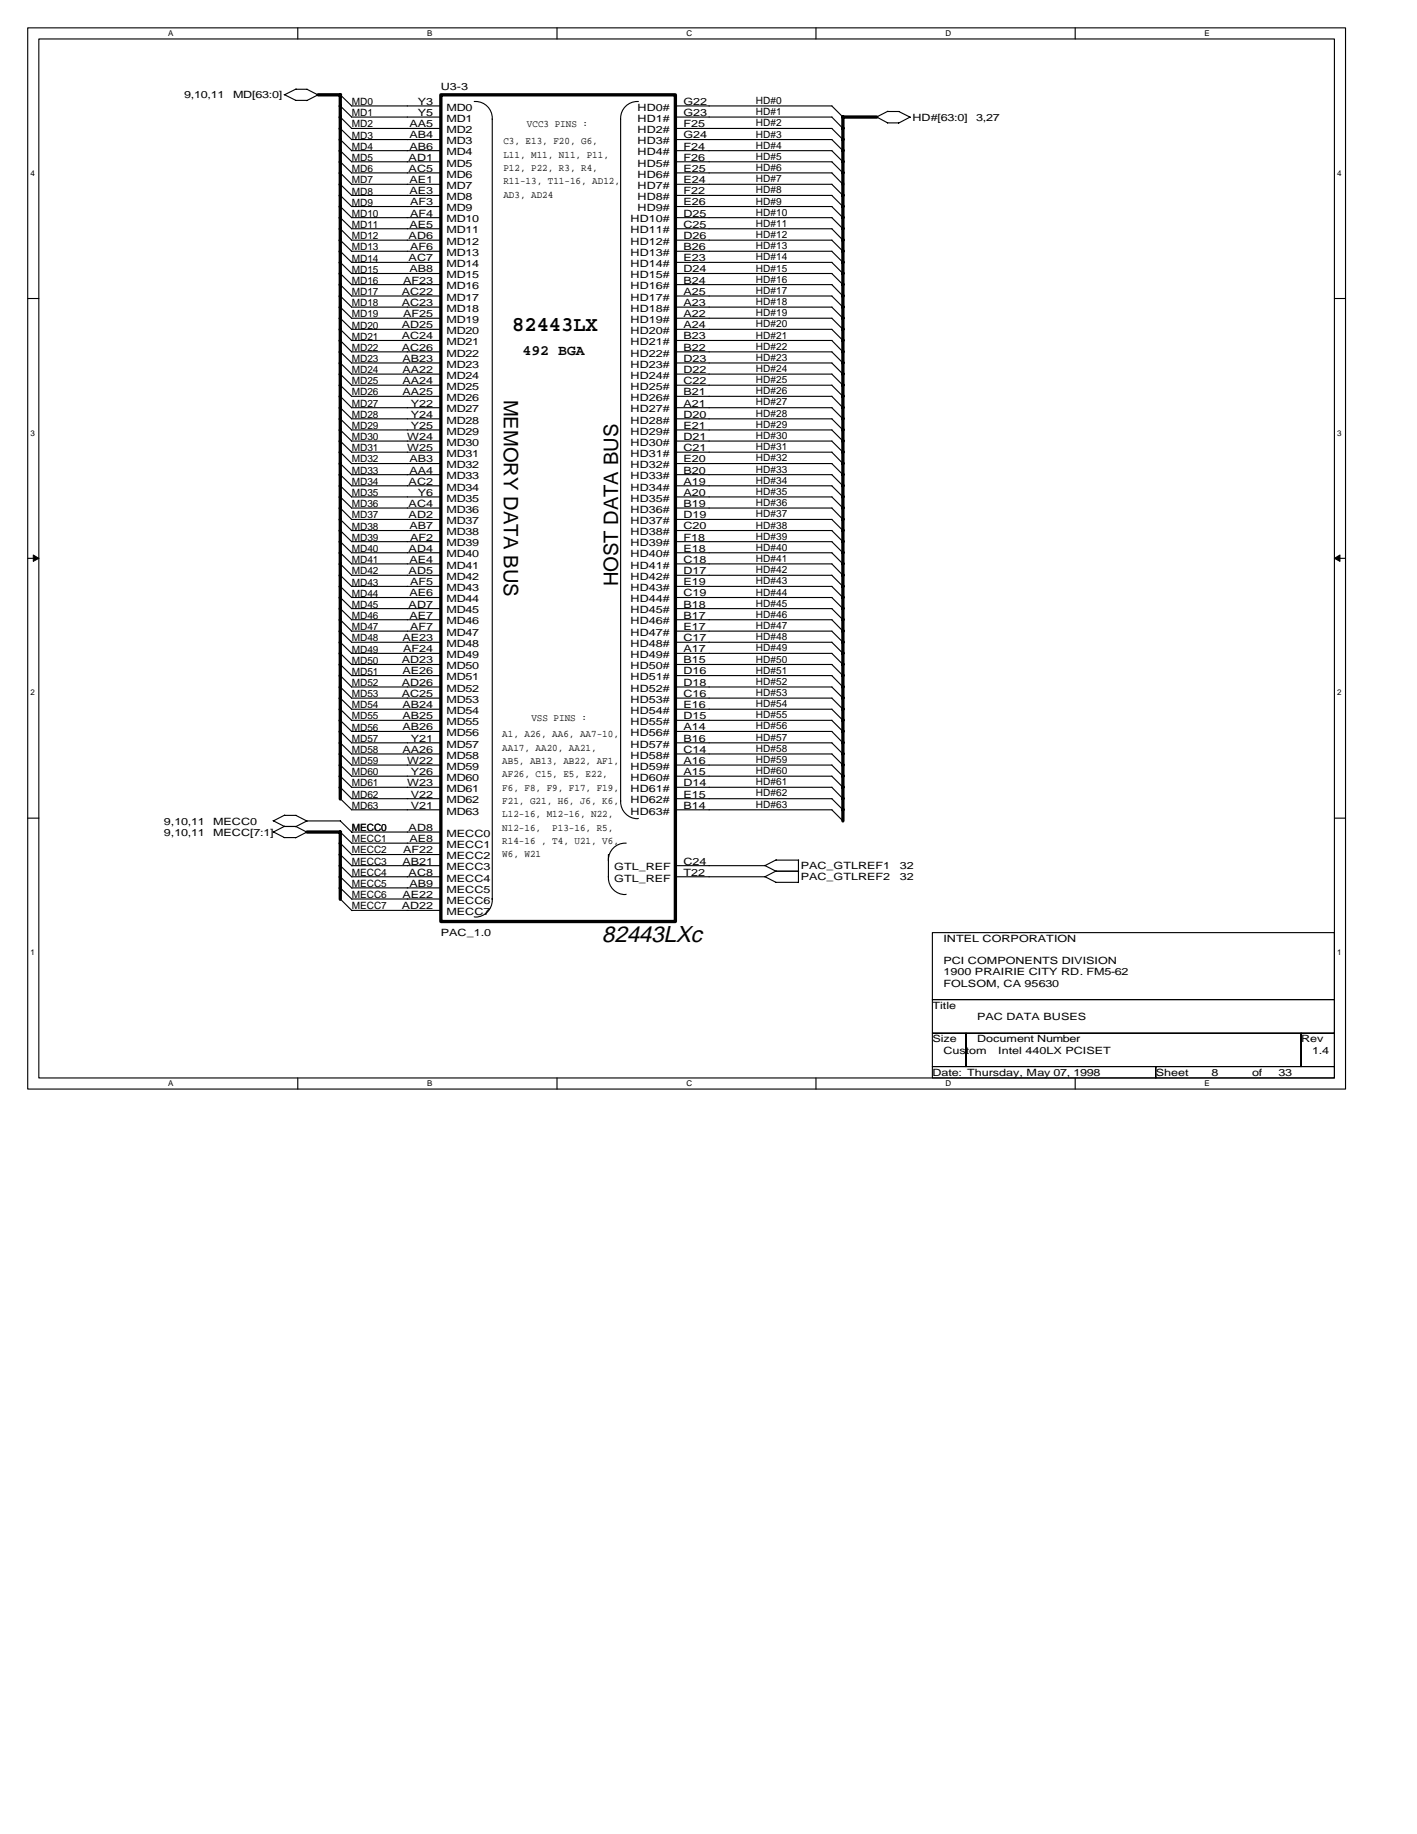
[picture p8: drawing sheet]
<svg xmlns="http://www.w3.org/2000/svg" width="216mm" height="279mm" viewBox="0 0 216 279" stroke-linecap="round" stroke-linejoin="round" font-family="sans-serif">
<path d="M4.2 4.2h200.8v161.7h-200.8zM5.9 5.9h197.4v158.3h-197.4z" fill="none" stroke="#000" stroke-width=".17"/>
<g fill="#fff">
<path d="M25.6 4.4h.8v1.4h-.8z"/>
<path d="M25.6 164.4h.8v1.3h-.8z"/>
</g>
<path d="M45.4 4.2v1.7M45.4 164.2v1.7" fill="none" stroke="#000" stroke-width=".17"/>
<g fill="#fff">
<path d="M65.1 4.4h.8v1.4h-.8z"/>
<path d="M65.1 164.4h.8v1.3h-.8z"/>
</g>
<path d="M84.9 4.2v1.7M84.9 164.2v1.7" fill="none" stroke="#000" stroke-width=".17"/>
<g fill="#fff">
<path d="M104.6 4.4h.8v1.4h-.8z"/>
<path d="M104.6 164.4h.8v1.3h-.8z"/>
</g>
<path d="M124.3 4.2v1.7M124.3 164.2v1.7" fill="none" stroke="#000" stroke-width=".17"/>
<g fill="#fff">
<path d="M144 4.4h.9v1.4h-.9z"/>
<path d="M144 164.4h.9v1.3h-.9z"/>
</g>
<path d="M163.8 4.2v1.7M163.8 164.2v1.7" fill="none" stroke="#000" stroke-width=".17"/>
<g fill="#fff">
<path d="M183.5 4.4h.8v1.4h-.8z"/>
<path d="M183.5 164.4h.8v1.3h-.8z"/>
<path d="M4.6 25.7h.7v1.4h-.7z"/>
<path d="M203.7 25.7h.7v1.4h-.7z"/>
<path d="M4.6 65.2h.7v1.4h-.7z"/>
<path d="M203.7 65.2h.7v1.4h-.7z"/>
</g>
<path d="M4.2 45.5h1.7M203.3 45.5h1.7" fill="none" stroke="#000" stroke-width=".17"/>
<g fill="#fff">
<path d="M4.6 104.8h.7v1.4h-.7z"/>
<path d="M203.7 104.8h.7v1.4h-.7z"/>
</g>
<path d="M4.2 85.1h1.7M203.3 85.1h1.7" fill="none" stroke="#000" stroke-width=".17"/>
<path d="M5.1 84.6l.8 .5-.8 .4zM203.3 85.1l.9-.5v.9z" fill="#000" stroke="#000" stroke-width=".15"/>
<g fill="#fff">
<path d="M4.6 144.4h.7v1.4h-.7z"/>
<path d="M203.7 144.4h.7v1.4h-.7z"/>
</g>
<g fill="none" stroke="#000" stroke-width=".17">
<path d="M43.3 14.4l1.8 .9M45 15.3h1.8M45.1 13.6h1.7M45.1 13.6l-1.8 .8M46.8 13.6l1.7 .9M48.5 14.4l-1.8 .9M51.8 19.5l1.8 1.8M51.8 17.8l1.8 1.8M51.8 16.1l1.8 1.7M51.8 14.4l1.8 1.7M53.5 16.1h13.7M53.5 17.8h13.7"/>
<path d="M53.5 19.6h13.7M72.3 15.5a2.51 2.51 0 0 1 2.7 2.6M75 18.2v118.8M94.6 18.2v103.9M97.3 15.5a2.56 2.56 0 0 0-2.7 2.6M102.9 16.1h23.9M102.9 17.8h23.9M102.9 19.6h23.9M126.7 16.1l1.8 1.8M126.7 17.8l1.8 1.8M126.7 19.6l1.8 1.7M133.5 17.8l1.7 .9"/>
<path d="M135.2 18.7h1.7M135.2 17h1.8M135.3 16.9l-1.7 .9M136.9 17l1.8 .9M138.7 17.8l-1.8 1M51.8 39.9l1.8 1.8M51.8 38.2l1.8 1.8M51.8 36.5l1.8 1.8M51.8 34.8l1.8 1.8M51.8 33.1l1.8 1.8M51.8 31.4l1.8 1.8M51.8 29.7l1.8 1.8"/>
<path d="M51.8 28l1.8 1.8M51.8 26.3l1.8 1.8M51.8 24.6l1.8 1.7M51.8 22.9l1.8 1.7M51.8 21.2l1.8 1.8M53.5 38.3h13.7M53.5 40h13.7M53.5 21.3h13.7M53.5 23h13.7M53.5 24.6h13.7M53.5 26.3h13.7M53.5 28.1h13.7"/>
<path d="M53.5 29.8h13.7M53.5 31.5h13.7M53.5 33.2h13.7M53.5 34.9h13.7M53.5 36.6h13.7M102.9 38.3h23.9M102.9 40h23.9M102.9 21.3h23.9M102.9 23h23.9M102.9 24.6h23.9M102.9 26.3h23.9M102.9 28.1h23.9"/>
<path d="M102.9 29.8h23.9M102.9 31.5h23.9M102.9 33.2h23.9M102.9 34.9h23.9M102.9 36.6h23.9M126.7 40l1.8 1.7M126.7 31.5l1.8 1.7M126.7 26.3l1.8 1.8M126.7 29.8l1.8 1.7M126.7 38.3l1.8 1.7M126.7 21.3l1.8 1.7M126.7 34.9l1.8 1.7"/>
<path d="M126.7 24.6l1.8 1.8M126.7 33.2l1.8 1.7M126.7 36.6l1.8 1.7M126.7 28.1l1.8 1.7M126.7 23l1.8 1.7M51.8 58.6l1.8 1.8M51.8 56.9l1.8 1.8M51.8 55.3l1.8 1.7M51.8 53.6l1.8 1.7M51.8 51.8l1.8 1.8M51.8 50.1l1.8 1.8M51.8 48.4l1.8 1.8"/>
<path d="M51.8 46.7l1.8 1.8M51.8 45.1l1.8 1.7M51.8 43.3l1.8 1.8M51.8 41.6l1.8 1.8M53.5 58.7h13.7M53.5 41.7h13.7M53.5 43.4h13.7M53.5 45.1h13.7M53.5 46.8h13.7M53.5 48.5h13.7M53.5 50.2h13.7M53.5 57h13.7"/>
<path d="M53.5 51.9h13.7M53.5 53.6h13.7M53.5 55.3h13.7M102.9 58.7h23.9M102.9 41.7h23.9M102.9 43.4h23.9M102.9 45.1h23.9M102.9 46.8h23.9M102.9 48.5h23.9M102.9 50.2h23.9M102.9 57h23.9M102.9 51.9h23.9"/>
<path d="M102.9 53.6h23.9M102.9 55.3h23.9M126.7 50.2l1.8 1.7M126.7 57l1.8 1.7M126.7 58.7l1.8 1.7M126.7 51.9l1.8 1.7M126.7 45.1l1.8 1.7M126.7 46.8l1.8 1.7M126.7 43.4l1.8 1.7M126.7 48.5l1.8 1.7M126.7 53.6l1.8 1.7M126.7 41.7l1.8 1.7"/>
<path d="M126.7 55.3l1.8 1.7M51.8 79.1l1.8 1.7M51.8 77.4l1.8 1.7M51.8 75.7l1.8 1.7M51.8 74l1.8 1.7M51.8 72.3l1.8 1.7M51.8 70.6l1.8 1.7M51.8 68.8l1.8 1.8M51.8 67.2l1.8 1.7M51.8 65.5l1.8 1.7M51.8 63.8l1.8 1.7M51.8 62.1l1.8 1.7"/>
<path d="M51.8 60.3l1.8 1.8M53.5 60.4h13.7M53.5 62.1h13.7M53.5 63.8h13.7M53.5 65.5h13.7M53.5 67.2h13.7M53.5 68.9h13.7M53.5 70.6h13.7M53.5 75.7h13.7M53.5 72.3h13.7M53.5 74h13.7M53.5 77.4h13.7"/>
<path d="M53.5 79.1h13.7M102.9 60.4h23.9M102.9 62.1h23.9M102.9 63.8h23.9M102.9 65.5h23.9M102.9 67.2h23.9M102.9 68.9h23.9M102.9 70.6h23.9M102.9 75.7h23.9M102.9 72.3h23.9M102.9 74h23.9M102.9 77.4h23.9"/>
<path d="M102.9 79.1h23.9M126.7 75.7l1.8 1.7M126.7 67.2l1.8 1.7M126.7 68.9l1.8 1.8M126.7 65.5l1.8 1.7M126.7 62.1l1.8 1.7M126.7 79.1l1.8 1.8M126.7 74l1.8 1.7M126.7 70.6l1.8 1.8M126.7 77.4l1.8 1.8M126.7 60.4l1.8 1.8M126.7 72.3l1.8 1.8"/>
<path d="M126.7 63.8l1.8 1.7M51.8 99.5l1.8 1.7M51.8 97.8l1.8 1.7M51.8 96.1l1.8 1.7M51.8 94.4l1.8 1.7M51.8 92.7l1.8 1.7M51.8 91l1.8 1.7M51.8 89.3l1.8 1.7M51.8 87.6l1.8 1.7M51.8 85.9l1.8 1.7M51.8 84.2l1.8 1.7M51.8 82.5l1.8 1.7"/>
<path d="M51.8 80.8l1.8 1.7M53.5 80.8h13.7M53.5 82.5h13.7M53.5 84.2h13.7M53.5 85.9h13.7M53.5 87.6h13.7M53.5 89.3h13.7M53.5 91h13.7M53.5 92.7h13.7M53.5 94.4h13.7M53.5 96.1h13.7M53.5 97.8h13.7"/>
<path d="M53.5 99.5h13.7M102.9 80.8h23.9M102.9 82.5h23.9M102.9 84.2h23.9M102.9 85.9h23.9M102.9 87.6h23.9M102.9 89.3h23.9M102.9 91h23.9M102.9 92.7h23.9M102.9 94.4h23.9M102.9 96.1h23.9M102.9 97.8h23.9"/>
<path d="M102.9 99.5h23.9M126.7 97.8l1.8 1.8M126.7 96.1l1.8 1.8M126.7 89.3l1.8 1.8M126.7 94.4l1.8 1.8M126.7 91l1.8 1.8M126.7 82.5l1.8 1.8M126.7 87.6l1.8 1.8M126.7 80.8l1.8 1.8M126.7 92.7l1.8 1.8M126.7 84.2l1.8 1.7M126.7 99.5l1.8 1.8"/>
<path d="M126.7 85.9l1.8 1.8M51.8 119.9l1.8 1.8M51.8 118.2l1.8 1.7M51.8 116.5l1.8 1.7M51.8 114.8l1.8 1.8M51.8 113.1l1.8 1.8M51.8 111.4l1.8 1.8M51.8 109.7l1.8 1.7M51.8 108l1.8 1.7M51.8 106.3l1.8 1.7M51.8 104.6l1.8 1.8M51.8 102.9l1.8 1.8"/>
<path d="M51.8 101.2l1.8 1.7M53.5 101.2h13.7M53.5 102.9h13.7M53.5 104.7h13.7M53.5 106.4h13.7M53.5 108h13.7M53.5 109.7h13.7M53.5 111.4h13.7M53.5 113.2h13.7M53.5 114.9h13.7M53.5 116.6h13.7M53.5 118.2h13.7"/>
<path d="M53.5 119.9h13.7M102.9 101.2h23.9M102.9 102.9h23.9M102.9 104.7h23.9M102.9 106.4h23.9M102.9 108h23.9M102.9 109.7h23.9M102.9 111.4h23.9M102.9 113.2h23.9M102.9 114.9h23.9M102.9 116.6h23.9M102.9 118.2h23.9"/>
<path d="M102.9 119.9h23.9M126.7 119.9l1.8 1.8M126.7 111.4l1.8 1.8M126.7 108l1.8 1.8M126.7 109.7l1.8 1.8M126.7 106.4l1.8 1.7M126.7 102.9l1.8 1.8M126.7 118.2l1.8 1.8M126.7 114.9l1.8 1.7M126.7 113.2l1.8 1.7M126.7 101.2l1.8 1.8M126.7 116.6l1.8 1.7"/>
<path d="M126.7 104.7l1.8 1.7M4.2 124.6h1.7M41.6 126.7l1.7 .9M41.6 125l1.7 .9M43.3 125.9h1.8M43.3 127.6h1.8M43.3 124.2h1.8M43.4 125.9l-1.8 .9M43.4 124.2l-1.8 .9M45.1 125.9l1.7 .9M45.1 124.2l1.7 .9M46.8 126.8l-1.8 .8"/>
<path d="M51.8 121.6l1.8 1.8M51.8 126.8l1.8 1.7M51.8 128.4l1.8 1.8M51.8 130.2l1.8 1.7M51.8 131.9l1.8 1.7M51.8 133.6l1.8 1.7M51.8 135.3l1.8 1.7M51.8 137l1.8 1.7M51.8 125.1l1.8 1.7M51.9 125.1h-5.1l-1.8 .9M53.5 121.7h13.7M53.5 123.4h13.7"/>
<path d="M53.6 131.9h13.6M53.6 133.6h13.6M53.6 126.8h13.6M53.6 128.4h13.6M53.6 130.2h13.6M53.6 135.3h13.6M53.6 137h13.6M53.6 138.7h13.6M75 136.9a2.49 2.49 0 0 1-2.7 2.8M92.7 133.5a2.51 2.51 0 0 0 2.7 2.7M92.7 130.2v3.4M94.6 122a2.54 2.54 0 0 0 2.7 2.7"/>
<path d="M95.4 128.4a2.56 2.56 0 0 0-2.7 2.8M102.9 131.9h13.7M102.9 133.6h13.7M102.9 121.7h23.9M102.9 123.4h23.9M116.5 133.5l1.7 .9M116.5 131.8l1.7 .9M118.2 132.7h3.5M118.2 134.4h3.5M118.2 131h3.5M118.3 132.7l-1.8 .9M118.3 131l-1.8 .9"/>
<path d="M121.7 131v3.5M126.7 121.7l1.8 1.7M126.7 123.4l1.8 1.7M203.3 124.6h1.7M142.1 142.1h61.2v10.2h-61.2zM142.1 152.3h61.2v5.1h-61.2zM142.1 157.4h5.1v5.1h-5.1zM147.2 157.4h51v5.1h-51zM198.2 157.4h5.1v5.1h-5.1zM142.1 162.5h34v1.7h-34zM176.1 162.5h27.2v1.7h-27.2z"/>
</g>
<path d="M48.5 14.4h3.4M51.8 14.4v107.3M67.2 14.4h35.7v126h-35.7zM128.4 17.8v107.3M128.4 17.8h5.2M46.8 126.8h5.1M51.8 126.8v10.2" fill="none" stroke="#000" stroke-width=".51"/>
<text font-size="3.5" x="91.7" y="143.4">82443LXc</text>
<text font-size="3.2" x="78.1" y="50.5">82443LX</text>
<g font-size="3">
<text x="76.8" y="60.9" transform="rotate(90 76.8 60.9)">MEMORY DATA BUS</text>
<text x="94.2" y="89.3" transform="rotate(-90 94.2 89.3)">HOST DATA BUS</text>
</g>
<text font-size="2.2" x="79.6" y="54">492 BGA</text>
<g font-size="1.5">
<text x="28.1" y="15">9,10,11</text>
<text x="35.5" y="15">MD[63:0]</text>
<text x="53.6" y="16">MD0</text>
<text x="53.6" y="17.7">MD1</text>
<text x="63.7" y="16">Y3</text>
<text x="63.7" y="17.7">Y5</text>
<text x="67.2" y="13.6">U3-3</text>
<text x="68" y="16.9">MD0</text>
<text x="97.1" y="16.9">HD0#</text>
<text x="104.1" y="16">G22</text>
<text x="104.1" y="17.7">G23</text>
<text x="115.2" y="17.5">HD#1</text>
<text x="115.2" y="15.8">HD#0</text>
<text x="53.6" y="19.4">MD2</text>
<text x="53.6" y="21.1">MD3</text>
<text x="53.6" y="22.8">MD4</text>
<text x="62.4" y="19.4">AA5</text>
<text x="62.4" y="21.1">AB4</text>
<text x="62.4" y="22.8">AB6</text>
<text x="68" y="18.6">MD1</text>
<text x="68" y="20.3">MD2</text>
<text x="68" y="22">MD3</text>
<text x="68" y="23.7">MD4</text>
<text x="76.7" y="22">C3, E13, F20, G6,</text>
<text x="80.3" y="19.4">VCC3 PINS :</text>
<text x="97.1" y="18.6">HD1#</text>
<text x="97.1" y="20.3">HD2#</text>
<text x="97.1" y="22">HD3#</text>
<text x="97.1" y="23.7">HD4#</text>
<text x="104.1" y="19.4">F25</text>
<text x="104.1" y="21.1">G24</text>
<text x="104.1" y="22.8">F24</text>
<text x="115.2" y="22.7">HD#4</text>
<text x="115.2" y="19.2">HD#2</text>
<text x="115.2" y="21">HD#3</text>
<text x="139" y="18.4">HD#[63:0]</text>
<text x="148.7" y="18.4">3,27</text>
<text x="53.6" y="24.5">MD5</text>
<text x="53.6" y="26.2">MD6</text>
<text x="53.6" y="27.9">MD7</text>
<text x="53.6" y="29.6">MD8</text>
<text x="62.3" y="24.5">AD1</text>
<text x="62.3" y="26.2">AC5</text>
<text x="62.4" y="27.9">AE1</text>
<text x="62.4" y="29.6">AE3</text>
<text x="68" y="25.4">MD5</text>
<text x="68" y="27.1">MD6</text>
<text x="68" y="28.8">MD7</text>
<text x="76.7" y="24">L11, M11, N11, P11,</text>
<text x="76.7" y="26">P12, P22, R3, R4,</text>
<text x="76.7" y="28.1">R11-13, T11-16, AD12,</text>
<text x="97.1" y="25.4">HD5#</text>
<text x="97.1" y="27.1">HD6#</text>
<text x="97.1" y="28.8">HD7#</text>
<text x="104.1" y="24.5">F26</text>
<text x="104.1" y="26.2">E25</text>
<text x="104.1" y="27.9">E24</text>
<text x="104.1" y="29.6">F22</text>
<text x="115.2" y="24.4">HD#5</text>
<text x="115.2" y="29.5">HD#8</text>
<text x="115.2" y="27.7">HD#7</text>
<text x="115.2" y="26">HD#6</text>
<text x="53.6" y="31.3">MD9</text>
<text x="53.6" y="33">MD10</text>
<text x="53.6" y="34.7">MD11</text>
<text x="62.4" y="34.7">AE5</text>
<text x="62.5" y="31.3">AF3</text>
<text x="62.5" y="33">AF4</text>
<text x="68" y="30.5">MD8</text>
<text x="68" y="32.2">MD9</text>
<text x="68" y="33.9">MD10</text>
<text x="68" y="35.6">MD11</text>
<text x="76.7" y="30.1">AD3, AD24</text>
<text x="96.1" y="33.9">HD10#</text>
<text x="96.1" y="35.6">HD11#</text>
<text x="97.1" y="30.5">HD8#</text>
<text x="97.1" y="32.2">HD9#</text>
<text x="104.1" y="33">D25</text>
<text x="104.1" y="34.7">C25</text>
<text x="104.1" y="31.3">E26</text>
<text x="115.2" y="32.9">HD#10</text>
<text x="115.2" y="31.2">HD#9</text>
<text x="115.2" y="34.6">HD#11</text>
<text x="53.6" y="36.4">MD12</text>
<text x="53.6" y="38.2">MD13</text>
<text x="53.6" y="39.8">MD14</text>
<text x="53.6" y="41.5">MD15</text>
<text x="62.3" y="39.8">AC7</text>
<text x="62.3" y="36.4">AD6</text>
<text x="62.4" y="41.5">AB8</text>
<text x="62.5" y="38.1">AF6</text>
<text x="68" y="39">MD13</text>
<text x="68" y="40.7">MD14</text>
<text x="68" y="37.3">MD12</text>
<text x="96.1" y="39">HD13#</text>
<text x="96.1" y="40.7">HD14#</text>
<text x="96.1" y="37.3">HD12#</text>
<text x="104.1" y="38.1">B26</text>
<text x="104.1" y="39.8">E23</text>
<text x="104.1" y="41.5">D24</text>
<text x="104.1" y="36.4">D26</text>
<text x="115.2" y="39.7">HD#14</text>
<text x="115.2" y="41.4">HD#15</text>
<text x="115.2" y="36.2">HD#12</text>
<text x="115.2" y="38">HD#13</text>
<text x="53.6" y="43.2">MD16</text>
<text x="53.6" y="44.9">MD17</text>
<text x="53.6" y="46.7">MD18</text>
<text x="61.2" y="44.9">AC22</text>
<text x="61.2" y="46.6">AC23</text>
<text x="61.4" y="43.2">AF23</text>
<text x="68" y="42.4">MD15</text>
<text x="68" y="44.1">MD16</text>
<text x="68" y="45.8">MD17</text>
<text x="68" y="47.5">MD18</text>
<text x="96.1" y="42.4">HD15#</text>
<text x="96.1" y="44.1">HD16#</text>
<text x="96.1" y="45.8">HD17#</text>
<text x="96.1" y="47.5">HD18#</text>
<text x="104.1" y="43.2">B24</text>
<text x="104.1" y="44.9">A25</text>
<text x="104.1" y="46.6">A23</text>
<text x="115.2" y="44.8">HD#17</text>
<text x="115.2" y="43.1">HD#16</text>
<text x="115.2" y="46.5">HD#18</text>
<text x="53.6" y="48.4">MD19</text>
<text x="53.6" y="50">MD20</text>
<text x="53.6" y="51.7">MD21</text>
<text x="53.6" y="53.4">MD22</text>
<text x="61.2" y="50">AD25</text>
<text x="61.2" y="51.7">AC24</text>
<text x="61.2" y="53.4">AC26</text>
<text x="61.4" y="48.3">AF25</text>
<text x="68" y="49.2">MD19</text>
<text x="68" y="50.9">MD20</text>
<text x="68" y="52.6">MD21</text>
<text x="96.1" y="49.2">HD19#</text>
<text x="96.1" y="50.9">HD20#</text>
<text x="96.1" y="52.6">HD21#</text>
<text x="104.1" y="48.3">A22</text>
<text x="104.1" y="50">A24</text>
<text x="104.1" y="51.7">B23</text>
<text x="104.1" y="53.4">B22</text>
<text x="115.2" y="51.6">HD#21</text>
<text x="115.2" y="48.2">HD#19</text>
<text x="115.2" y="49.9">HD#20</text>
<text x="115.2" y="53.3">HD#22</text>
<text x="53.6" y="55.2">MD23</text>
<text x="53.6" y="56.9">MD24</text>
<text x="53.6" y="58.6">MD25</text>
<text x="61.3" y="56.8">AA22</text>
<text x="61.3" y="58.5">AA24</text>
<text x="61.3" y="55.1">AB23</text>
<text x="68" y="57.7">MD24</text>
<text x="68" y="59.4">MD25</text>
<text x="68" y="54.3">MD22</text>
<text x="68" y="56">MD23</text>
<text x="96.1" y="59.4">HD25#</text>
<text x="96.1" y="54.3">HD22#</text>
<text x="96.1" y="56">HD23#</text>
<text x="96.1" y="57.7">HD24#</text>
<text x="104.1" y="58.5">C22</text>
<text x="104.1" y="55.1">D23</text>
<text x="104.1" y="56.8">D22</text>
<text x="115.2" y="55">HD#23</text>
<text x="115.2" y="58.4">HD#25</text>
<text x="115.2" y="56.7">HD#24</text>
<text x="53.6" y="60.3">MD26</text>
<text x="53.6" y="61.9">MD27</text>
<text x="53.6" y="63.7">MD28</text>
<text x="53.6" y="65.4">MD29</text>
<text x="61.3" y="60.2">AA25</text>
<text x="62.6" y="61.9">Y22</text>
<text x="62.6" y="63.6">Y24</text>
<text x="62.6" y="65.3">Y25</text>
<text x="68" y="61.1">MD26</text>
<text x="68" y="62.8">MD27</text>
<text x="68" y="64.5">MD28</text>
<text x="96.1" y="61.1">HD26#</text>
<text x="96.1" y="62.8">HD27#</text>
<text x="96.1" y="64.5">HD28#</text>
<text x="104.1" y="60.2">B21</text>
<text x="104.1" y="61.9">A21</text>
<text x="104.1" y="63.6">D20</text>
<text x="104.1" y="65.3">E21</text>
<text x="115.2" y="65.2">HD#29</text>
<text x="115.2" y="60.1">HD#26</text>
<text x="115.2" y="61.8">HD#27</text>
<text x="115.2" y="63.5">HD#28</text>
<text x="53.6" y="67.1">MD30</text>
<text x="53.6" y="68.8">MD31</text>
<text x="53.6" y="70.5">MD32</text>
<text x="62.1" y="67">W24</text>
<text x="62.1" y="68.7">W25</text>
<text x="62.4" y="70.5">AB3</text>
<text x="68" y="66.2">MD29</text>
<text x="68" y="67.9">MD30</text>
<text x="68" y="69.6">MD31</text>
<text x="68" y="71.3">MD32</text>
<text x="96.1" y="66.2">HD29#</text>
<text x="96.1" y="67.9">HD30#</text>
<text x="96.1" y="69.6">HD31#</text>
<text x="96.1" y="71.3">HD32#</text>
<text x="104.1" y="67">D21</text>
<text x="104.1" y="68.7">C21</text>
<text x="104.1" y="70.5">E20</text>
<text x="115.2" y="68.6">HD#31</text>
<text x="115.2" y="66.9">HD#30</text>
<text x="115.2" y="70.3">HD#32</text>
<text x="53.6" y="72.2">MD33</text>
<text x="53.6" y="73.9">MD34</text>
<text x="53.6" y="75.6">MD35</text>
<text x="53.6" y="77.3">MD36</text>
<text x="62.3" y="77.2">AC4</text>
<text x="62.3" y="73.8">AC2</text>
<text x="62.4" y="72.1">AA4</text>
<text x="63.7" y="75.5">Y6</text>
<text x="68" y="76.4">MD35</text>
<text x="68" y="73">MD33</text>
<text x="68" y="74.7">MD34</text>
<text x="96.1" y="73">HD33#</text>
<text x="96.1" y="74.7">HD34#</text>
<text x="96.1" y="76.4">HD35#</text>
<text x="104.1" y="72.1">B20</text>
<text x="104.1" y="73.8">A19</text>
<text x="104.1" y="75.5">A20</text>
<text x="104.1" y="77.2">B19</text>
<text x="115.2" y="77.1">HD#36</text>
<text x="115.2" y="72">HD#33</text>
<text x="115.2" y="73.7">HD#34</text>
<text x="115.2" y="75.4">HD#35</text>
<text x="53.6" y="79">MD37</text>
<text x="53.6" y="80.7">MD38</text>
<text x="53.6" y="82.4">MD39</text>
<text x="62.3" y="79">AD2</text>
<text x="62.4" y="80.7">AB7</text>
<text x="62.5" y="82.3">AF2</text>
<text x="68" y="78.1">MD36</text>
<text x="68" y="79.9">MD37</text>
<text x="68" y="81.5">MD38</text>
<text x="68" y="83.2">MD39</text>
<text x="96.1" y="78.1">HD36#</text>
<text x="96.1" y="79.9">HD37#</text>
<text x="96.1" y="81.5">HD38#</text>
<text x="96.1" y="83.2">HD39#</text>
<text x="104.1" y="79">D19</text>
<text x="104.1" y="80.7">C20</text>
<text x="104.1" y="82.3">F18</text>
<text x="115.2" y="82.2">HD#39</text>
<text x="115.2" y="83.9">HD#40</text>
<text x="115.2" y="78.8">HD#37</text>
<text x="115.2" y="80.5">HD#38</text>
<text x="53.6" y="84.1">MD40</text>
<text x="53.6" y="85.8">MD41</text>
<text x="53.6" y="87.5">MD42</text>
<text x="53.6" y="89.2">MD43</text>
<text x="62.3" y="84">AD4</text>
<text x="62.3" y="87.5">AD5</text>
<text x="62.4" y="85.7">AE4</text>
<text x="62.5" y="89.2">AF5</text>
<text x="68" y="84.9">MD40</text>
<text x="68" y="86.6">MD41</text>
<text x="68" y="88.4">MD42</text>
<text x="96.1" y="84.9">HD40#</text>
<text x="96.1" y="86.6">HD41#</text>
<text x="96.1" y="88.4">HD42#</text>
<text x="104.1" y="84">E18</text>
<text x="104.1" y="85.7">C18</text>
<text x="104.1" y="87.5">D17</text>
<text x="104.1" y="89.2">E19</text>
<text x="115.2" y="89">HD#43</text>
<text x="115.2" y="85.6">HD#41</text>
<text x="115.2" y="87.3">HD#42</text>
<text x="53.6" y="90.9">MD44</text>
<text x="53.6" y="92.6">MD45</text>
<text x="53.6" y="94.3">MD46</text>
<text x="53.6" y="96">MD47</text>
<text x="62.3" y="92.6">AD7</text>
<text x="62.4" y="90.9">AE6</text>
<text x="62.4" y="94.2">AE7</text>
<text x="62.5" y="96">AF7</text>
<text x="68" y="90.1">MD43</text>
<text x="68" y="91.7">MD44</text>
<text x="68" y="93.4">MD45</text>
<text x="68" y="95.1">MD46</text>
<text x="96.1" y="90.1">HD43#</text>
<text x="96.1" y="91.7">HD44#</text>
<text x="96.1" y="93.4">HD45#</text>
<text x="96.1" y="95.1">HD46#</text>
<text x="104.1" y="90.9">C19</text>
<text x="104.1" y="92.6">B18</text>
<text x="104.1" y="94.2">B17</text>
<text x="104.1" y="96">E17</text>
<text x="115.2" y="92.4">HD#45</text>
<text x="115.2" y="94.1">HD#46</text>
<text x="115.2" y="90.7">HD#44</text>
<text x="115.2" y="95.8">HD#47</text>
<text x="53.6" y="97.7">MD48</text>
<text x="53.6" y="99.4">MD49</text>
<text x="53.6" y="101.1">MD50</text>
<text x="61.2" y="101.1">AD23</text>
<text x="61.3" y="97.7">AE23</text>
<text x="61.4" y="99.4">AF24</text>
<text x="68" y="96.9">MD47</text>
<text x="68" y="98.6">MD48</text>
<text x="68" y="100.3">MD49</text>
<text x="68" y="101.9">MD50</text>
<text x="96.1" y="96.9">HD47#</text>
<text x="96.1" y="98.6">HD48#</text>
<text x="96.1" y="100.3">HD49#</text>
<text x="96.1" y="101.9">HD50#</text>
<text x="104.1" y="97.7">C17</text>
<text x="104.1" y="99.4">A17</text>
<text x="104.1" y="101.1">B15</text>
<text x="115.2" y="97.5">HD#48</text>
<text x="115.2" y="99.2">HD#49</text>
<text x="115.2" y="100.9">HD#50</text>
<text x="53.6" y="102.8">MD51</text>
<text x="53.6" y="104.5">MD52</text>
<text x="53.6" y="106.2">MD53</text>
<text x="53.6" y="107.9">MD54</text>
<text x="61.2" y="104.5">AD26</text>
<text x="61.2" y="106.2">AC25</text>
<text x="61.3" y="102.8">AE26</text>
<text x="61.3" y="107.9">AB24</text>
<text x="68" y="103.6">MD51</text>
<text x="68" y="105.4">MD52</text>
<text x="68" y="107.1">MD53</text>
<text x="96.1" y="103.6">HD51#</text>
<text x="96.1" y="105.4">HD52#</text>
<text x="96.1" y="107.1">HD53#</text>
<text x="104.1" y="102.8">D16</text>
<text x="104.1" y="104.5">D18</text>
<text x="104.1" y="106.2">C16</text>
<text x="104.1" y="107.9">E16</text>
<text x="115.2" y="102.6">HD#51</text>
<text x="115.2" y="104.3">HD#52</text>
<text x="115.2" y="106.1">HD#53</text>
<text x="115.2" y="107.7">HD#54</text>
<text x="53.6" y="109.6">MD55</text>
<text x="53.6" y="113">MD57</text>
<text x="53.6" y="111.3">MD56</text>
<text x="61.3" y="109.6">AB25</text>
<text x="61.3" y="111.3">AB26</text>
<text x="62.6" y="113">Y21</text>
<text x="68" y="108.8">MD54</text>
<text x="68" y="110.5">MD55</text>
<text x="68" y="112.2">MD56</text>
<text x="68" y="113.9">MD57</text>
<text x="76.5" y="112.3">A1, A26, AA6, AA7-10,</text>
<text x="81" y="109.8">VSS PINS :</text>
<text x="96.1" y="108.8">HD54#</text>
<text x="96.1" y="110.5">HD55#</text>
<text x="96.1" y="112.2">HD56#</text>
<text x="96.1" y="113.9">HD57#</text>
<text x="104.1" y="109.6">D15</text>
<text x="104.1" y="111.3">A14</text>
<text x="104.1" y="113">B16</text>
<text x="115.2" y="109.4">HD#55</text>
<text x="115.2" y="111.1">HD#56</text>
<text x="115.2" y="112.8">HD#57</text>
<text x="53.6" y="119.8">MD61</text>
<text x="53.6" y="118.1">MD60</text>
<text x="53.6" y="116.4">MD59</text>
<text x="53.6" y="114.7">MD58</text>
<text x="61.3" y="114.7">AA26</text>
<text x="62.1" y="116.4">W22</text>
<text x="62.1" y="119.8">W23</text>
<text x="62.6" y="118.1">Y26</text>
<text x="68" y="115.6">MD58</text>
<text x="68" y="117.3">MD59</text>
<text x="68" y="119">MD60</text>
<text x="76.5" y="114.4">AA17, AA20, AA21,</text>
<text x="76.5" y="116.4">AB5, AB13, AB22, AF1,</text>
<text x="76.5" y="118.4">AF26, C15, E5, E22,</text>
<text x="96.1" y="115.6">HD58#</text>
<text x="96.1" y="117.3">HD59#</text>
<text x="96.1" y="119">HD60#</text>
<text x="104.1" y="114.7">C14</text>
<text x="104.1" y="116.4">A16</text>
<text x="104.1" y="118.1">A15</text>
<text x="104.1" y="119.8">D14</text>
<text x="115.2" y="118">HD#60</text>
<text x="115.2" y="114.6">HD#58</text>
<text x="115.2" y="116.3">HD#59</text>
<text x="115.2" y="119.6">HD#61</text>
<text x="25" y="125.6">9,10,11</text>
<text x="32.5" y="125.6">MECC0</text>
<text x="53.6" y="123.2">MD63</text>
<text x="53.6" y="121.5">MD62</text>
<text x="62.6" y="121.5">V22</text>
<text x="62.6" y="123.2">V21</text>
<text x="68" y="120.7">MD61</text>
<text x="68" y="122.4">MD62</text>
<text x="68" y="124.1">MD63</text>
<text x="76.5" y="120.4">F6, F8, F9, F17, F19,</text>
<text x="76.5" y="122.5">F21, G21, H6, J6, K6,</text>
<text x="76.5" y="124.5">L12-16, M12-16, N22,</text>
<text x="96.1" y="120.7">HD61#</text>
<text x="96.1" y="122.4">HD62#</text>
<text x="96.1" y="124.1">HD63#</text>
<text x="104.1" y="121.5">E15</text>
<text x="104.1" y="123.2">B14</text>
<text x="115.2" y="121.3">HD#62</text>
<text x="115.2" y="123.1">HD#63</text>
<text x="25" y="127.3">9,10,11</text>
<text x="32.5" y="127.3">MECC[7:1]</text>
<text x="53.6" y="126.6">MECC0</text>
<text x="53.6" y="128.3">MECC1</text>
<text x="53.6" y="130">MECC2</text>
<text x="53.6" y="131.8">MECC3</text>
<text x="61.3" y="131.7">AB21</text>
<text x="61.4" y="130">AF22</text>
<text x="62.3" y="126.6">AD8</text>
<text x="62.4" y="128.3">AE8</text>
<text x="68" y="127.5">MECC0</text>
<text x="68" y="129.2">MECC1</text>
<text x="68" y="130.9">MECC2</text>
<text x="76.5" y="126.5">N12-16,</text>
<text x="76.5" y="128.6">R14-16 , T4, U21, V6,</text>
<text x="76.5" y="130.6">W6, W21</text>
<text x="84.1" y="126.5">P13-16, R5,</text>
<text x="104.1" y="131.7">C24</text>
<text x="53.6" y="133.4">MECC4</text>
<text x="53.6" y="135.1">MECC5</text>
<text x="53.6" y="136.8">MECC6</text>
<text x="61.3" y="136.8">AE22</text>
<text x="62.3" y="133.4">AC8</text>
<text x="62.4" y="135.1">AB9</text>
<text x="68" y="132.6">MECC3</text>
<text x="68" y="134.3">MECC4</text>
<text x="68" y="136">MECC5</text>
<text x="68" y="137.7">MECC6</text>
<text x="93.6" y="132.6">GTL_REF</text>
<text x="93.6" y="134.3">GTL_REF</text>
<text x="104.1" y="133.4">T22</text>
<text x="122" y="134.1">PAC_GTLREF2</text>
<text x="122" y="132.4">PAC_GTLREF1</text>
<text x="137.1" y="134.1">32</text>
<text x="137.1" y="132.4">32</text>
<text x="53.6" y="138.5">MECC7</text>
<text x="61.2" y="138.5">AD22</text>
<text x="67.2" y="142.6">PAC_1.0</text>
<text x="68" y="139.4">MECC7</text>
<text x="143.8" y="143.5">INTEL CORPORATION</text>
<text x="143.8" y="146.9">PCI COMPONENTS DIVISION</text>
<text x="143.8" y="148.6">1900 PRAIRIE CITY RD. FM5-62</text>
<text x="142.1" y="153.7">Title</text>
<text x="143.8" y="150.3">FOLSOM, CA 95630</text>
<text x="148.9" y="155.4">PAC DATA BUSES</text>
<text x="142.1" y="158.8">Size</text>
<text x="143.8" y="160.5">Custom</text>
<text x="148.9" y="158.8">Document Number</text>
<text x="152.1" y="160.5">Intel 440LX PCISET</text>
<text x="198.2" y="158.8">Rev</text>
<text x="199.9" y="160.5">1.4</text>
<text x="142.1" y="163.9">Date: Thursday, May 07, 1998</text>
<text x="176.1" y="163.9">Sheet</text>
<text x="184.6" y="163.9">8</text>
<text x="190.8" y="163.9">of</text>
<text x="194.8" y="163.9">33</text>
</g>
<g font-size="1.2">
<text x="25.6" y="5.5">A</text>
<text x="65.1" y="5.5">B</text>
<text x="104.6" y="5.5">C</text>
<text x="144" y="5.5">D</text>
<text x="183.5" y="5.5">E</text>
<text x="4.6" y="26.8">4</text>
<text x="203.7" y="26.8">4</text>
<text x="4.6" y="66.3">3</text>
<text x="203.7" y="66.3">3</text>
<text x="4.6" y="105.9">2</text>
<text x="203.7" y="105.9">2</text>
<text x="4.6" y="145.5">1</text>
<text x="203.7" y="145.5">1</text>
<text x="25.6" y="165.5">A</text>
<text x="65.1" y="165.5">B</text>
<text x="104.6" y="165.5">C</text>
<text x="144" y="165.5">D</text>
<text x="183.5" y="165.5">E</text>
</g>
</svg>
